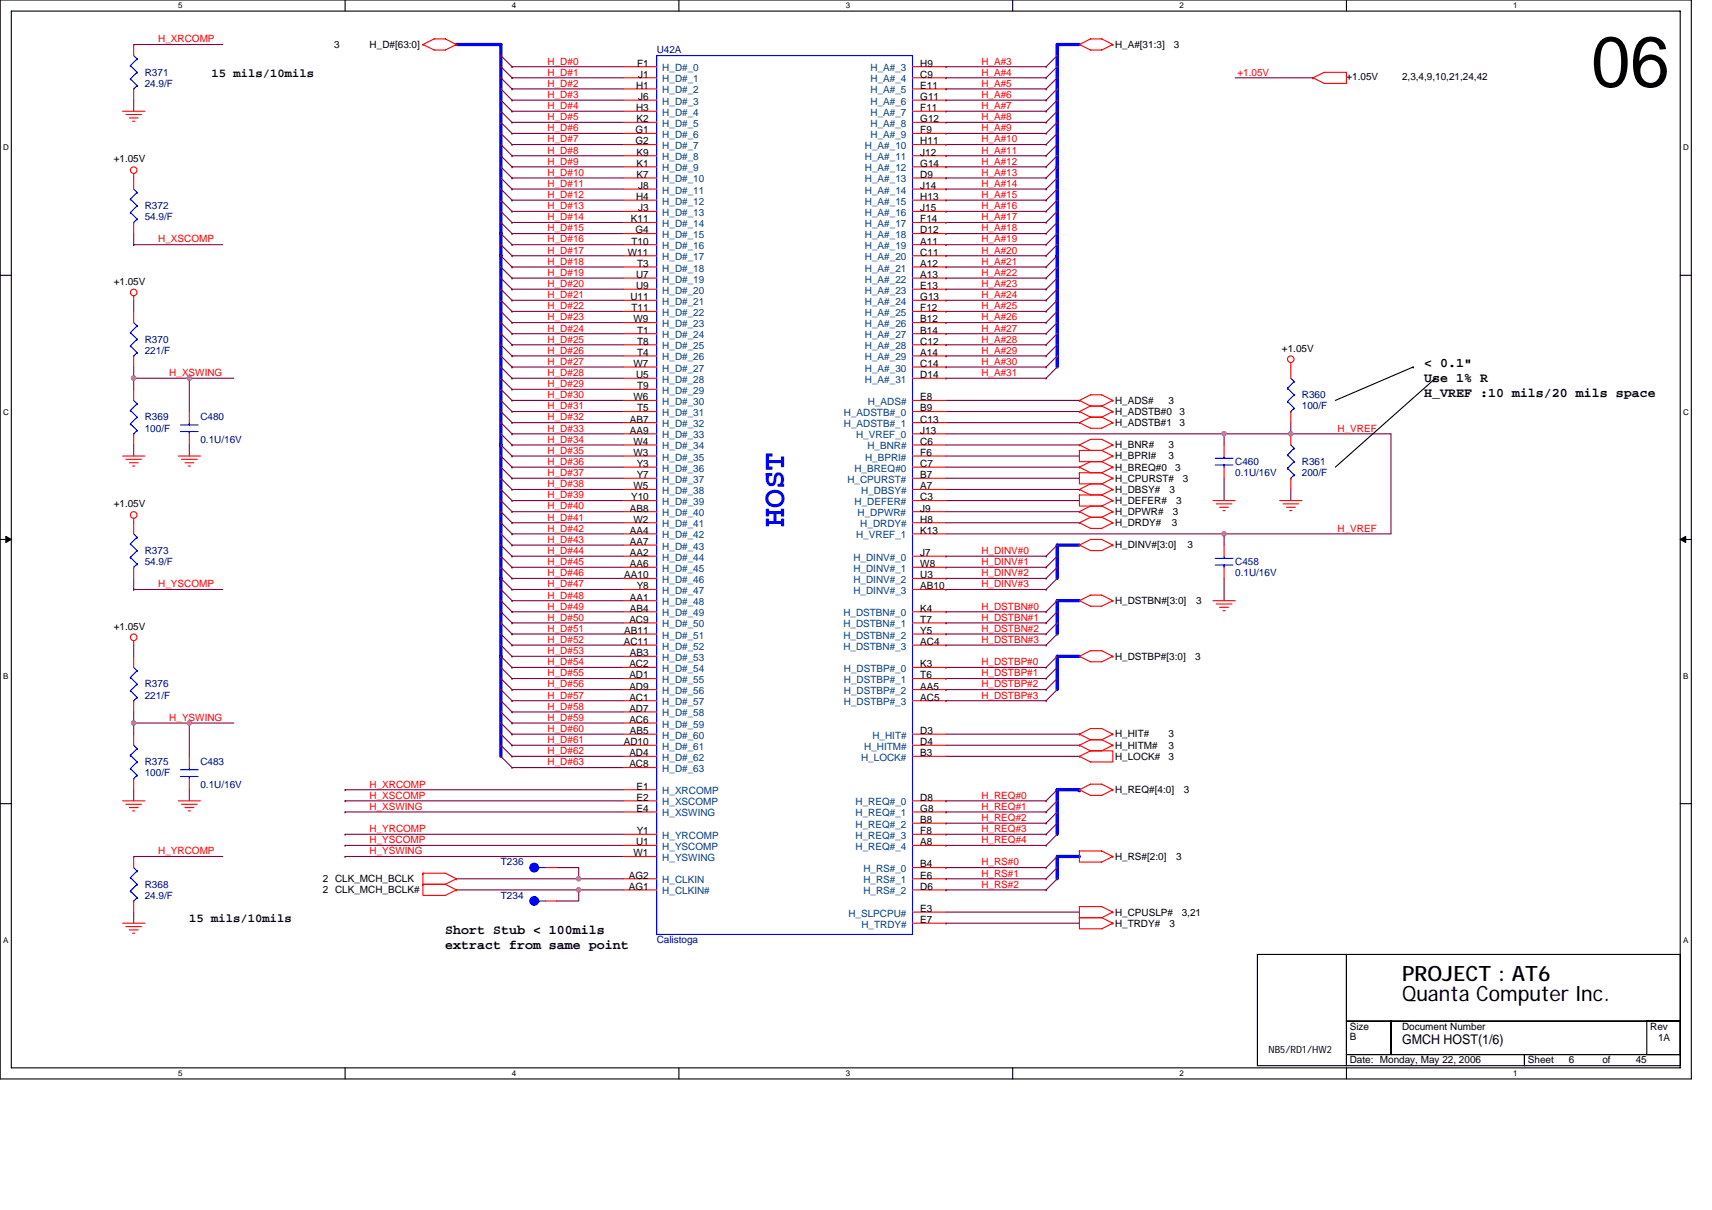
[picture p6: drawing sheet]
<svg xmlns="http://www.w3.org/2000/svg" width="297mm" height="210mm" viewBox="0 0 297 210" stroke-linecap="round" stroke-linejoin="round" font-family="sans-serif">
<path d="M0 0h293.5v187.2h-293.5zM2 1.9h289.5v183.4h-289.5z" fill="none" stroke="#000" stroke-width=".19"/>
<g fill="#fff">
<path d="M30.9 .2h.8v1.6h-.8z"/>
<path d="M30.9 185.5h.8v1.6h-.8z"/>
</g>
<path d="M59.9 0v1.9M59.9 185.3v1.9" fill="none" stroke="#000" stroke-width=".19"/>
<g fill="#fff">
<path d="M88.8 .2h.8v1.6h-.8z"/>
<path d="M88.8 185.5h.8v1.6h-.8z"/>
</g>
<path d="M117.8 0v1.9M117.8 185.3v1.9" fill="none" stroke="#000" stroke-width=".19"/>
<g fill="#fff">
<path d="M146.7 .2h.8v1.6h-.8z"/>
<path d="M146.7 185.5h.8v1.6h-.8z"/>
</g>
<path d="M175.7 0v1.9M175.7 185.3v1.9" fill="none" stroke="#000" stroke-width=".19"/>
<g fill="#fff">
<path d="M204.7 .2h.7v1.6h-.7z"/>
<path d="M204.7 185.5h.7v1.6h-.7z"/>
</g>
<path d="M233.6 0v1.9M233.6 185.3v1.9" fill="none" stroke="#000" stroke-width=".19"/>
<g fill="#fff">
<path d="M262.6 .2h.7v1.6h-.7z"/>
<path d="M262.6 185.5h.7v1.6h-.7z"/>
<path d="M.5 24.8h1v1.6h-1z"/>
<path d="M292 24.8h1v1.6h-1z"/>
<path d="M.5 70.7h1v1.5h-1z"/>
<path d="M292 70.7h1v1.5h-1z"/>
</g>
<path d="M0 47.8h2M291.5 47.8h2" fill="none" stroke="#000" stroke-width=".19"/>
<g fill="#fff">
<path d="M.5 116.5h.9v1.6h-.9z"/>
<path d="M292 116.5h.9v1.6h-.9z"/>
</g>
<path d="M0 93.6h2M291.5 93.6h2" fill="none" stroke="#000" stroke-width=".19"/>
<path d="M1 93.1l1 .5-1 .5zM291.5 93.6l1-.5v1z" fill="#000" stroke="#000" stroke-width=".17"/>
<g fill="#fff">
<path d="M.5 162.4h.9v1.5h-.9z"/>
<path d="M292 162.4h.9v1.5h-.9z"/>
</g>
<g fill="none" stroke="#000" stroke-width=".19">
<path d="M245.2 63.7h.1M245.2 63.7l-13.5 5.8M249.1 65.6h.1M249.1 65.6l-17.4 15.5M0 139.5h2M291.5 139.5h2M218.2 165.6h15.4v19.3h-15.4zM233.6 165.6h57.9v11.6h-57.9zM233.6 177.2h7.7v5.8h-7.7zM241.3 177.2h50.2v5.8h-50.2zM285.7 177.2h5.8v5.8h-5.8zM233.6 183h30.9v1.9h-30.9z"/>
<path d="M264.5 183h27v1.9h-27z"/>
</g>
<g fill="none" stroke="#800040" stroke-width=".19">
<path d="M23.2 7.7h.1M23.2 17.4v1.9M23.2 7.7h15.4M86.9 9.7h.1M86.9 11.6h.1M86.9 13.5h.1M86.9 15.4h.1M86.9 17.4h.1M86.9 19.3h.1M86.9 9.7l1.9 1.9M86.9 11.6l1.9 1.9M86.9 13.5l1.9 1.9"/>
<path d="M86.9 15.4l1.9 2M86.9 17.4l1.9 1.9M86.9 19.3l1.9 1.9M88.8 11.6h.1M88.8 13.5h.1M88.8 15.4h.1M88.8 17.4h.1M88.8 19.3h.1M88.8 11.6h19.3M88.8 13.5h19.3M88.8 15.4h19.3M88.8 17.4h19.3"/>
<path d="M88.8 19.3h19.3M164.1 11.6h.1M164.1 13.5h.1M164.1 15.4h.1M164.1 17.4h.1M164.1 19.3h.1M164.1 11.6h17.4M164.1 13.5h17.4M164.1 15.4h17.4M164.1 17.4h17.4M164.1 19.3h17.4M181.5 11.6h.1"/>
<path d="M181.5 13.5h.1M181.5 15.4h.1M181.5 17.4h.1M181.5 19.3h.1M183.4 9.7l-1.9 1.9M183.4 11.6l-1.9 1.9M183.4 13.5l-1.9 1.9M183.4 15.4l-1.9 2M183.4 17.4l-1.9 1.9M183.4 19.3l-1.9 1.9M214.3 13.5h13.5M227.8 13.5h.1"/>
<path d="M86.9 21.2h.1M86.9 23.2h.1M86.9 25.1h.1M86.9 27h.1M86.9 29h.1M86.9 30.9h.1M86.9 32.8h.1M86.9 34.7h.1M86.9 36.7h.1M86.9 38.6h.1M86.9 21.2l1.9 2M86.9 23.2l1.9 1.9"/>
<path d="M86.9 25.1l1.9 1.9M86.9 27l1.9 2M86.9 29l1.9 1.9M86.9 30.9l1.9 1.9M86.9 32.8l1.9 1.9M86.9 34.7l1.9 2M86.9 36.7l1.9 1.9M86.9 38.6l1.9 1.9M88.8 21.2h.1M88.8 23.2h.1M88.8 25.1h.1M88.8 27h.1"/>
<path d="M88.8 29h.1M88.8 30.9h.1M88.8 32.8h.1M88.8 34.7h.1M88.8 36.7h.1M88.8 38.6h.1M88.8 21.2h19.3M88.8 23.2h19.3M88.8 25.1h19.3M88.8 27h19.3M88.8 29h19.3M88.8 30.9h19.3"/>
<path d="M88.8 32.8h19.3M88.8 34.7h19.3M88.8 36.7h19.3M88.8 38.6h19.3M164.1 21.2h.1M164.1 23.2h.1M164.1 25.1h.1M164.1 27h.1M164.1 29h.1M164.1 30.9h.1M164.1 32.8h.1M164.1 34.7h.1"/>
<path d="M164.1 36.7h.1M164.1 38.6h.1M164.1 21.2h17.4M164.1 23.2h17.4M164.1 25.1h17.4M164.1 27h17.4M164.1 29h17.4M164.1 30.9h17.4M164.1 32.8h17.4M164.1 34.7h17.4M164.1 36.7h17.4M164.1 38.6h17.4"/>
<path d="M181.5 21.2h.1M181.5 23.2h.1M181.5 25.1h.1M181.5 27h.1M181.5 29h.1M181.5 30.9h.1M181.5 32.8h.1M181.5 34.7h.1M181.5 36.7h.1M181.5 38.6h.1M183.4 21.2l-1.9 2M183.4 23.2l-1.9 1.9"/>
<path d="M183.4 25.1l-1.9 1.9M183.4 27l-1.9 2M183.4 29l-1.9 1.9M183.4 30.9l-1.9 1.9M183.4 32.8l-1.9 1.9M183.4 34.7l-1.9 2M183.4 36.7l-1.9 1.9M183.4 38.6l-1.9 1.9M23.2 40.5v2M23.2 42.5h.1M23.2 52.1v1.9M23.2 42.5h15.4"/>
<path d="M86.9 40.5h.1M86.9 42.5h.1M86.9 44.4h.1M86.9 46.3h.1M86.9 48.3h.1M86.9 50.2h.1M86.9 52.1h.1M86.9 54h.1M86.9 56h.1M86.9 57.9h.1M86.9 59.8h.1M86.9 40.5l1.9 2"/>
<path d="M86.9 42.5l1.9 1.9M86.9 44.4l1.9 1.9M86.9 46.3l1.9 2M86.9 48.3l1.9 1.9M86.9 50.2l1.9 1.9M86.9 52.1l1.9 1.9M86.9 54l1.9 2M86.9 56l1.9 1.9M86.9 57.9l1.9 1.9M86.9 59.8l1.9 2M88.8 40.5h.1M88.8 42.5h.1"/>
<path d="M88.8 44.4h.1M88.8 46.3h.1M88.8 48.3h.1M88.8 50.2h.1M88.8 52.1h.1M88.8 54h.1M88.8 56h.1M88.8 57.9h.1M88.8 59.8h.1M88.8 40.5h19.3M88.8 42.5h19.3M88.8 44.4h19.3"/>
<path d="M88.8 46.3h19.3M88.8 48.3h19.3M88.8 50.2h19.3M88.8 52.1h19.3M88.8 54h19.3M88.8 56h19.3M88.8 57.9h19.3M88.8 59.8h19.3M164.1 40.5h.1M164.1 42.5h.1M164.1 44.4h.1M164.1 46.3h.1"/>
<path d="M164.1 48.3h.1M164.1 50.2h.1M164.1 52.1h.1M164.1 54h.1M164.1 56h.1M164.1 57.9h.1M164.1 59.8h.1M164.1 40.5h17.4M164.1 42.5h17.4M164.1 44.4h17.4M164.1 46.3h17.4M164.1 48.3h17.4"/>
<path d="M164.1 50.2h17.4M164.1 52.1h17.4M164.1 54h17.4M164.1 56h17.4M164.1 57.9h17.4M164.1 59.8h17.4M181.5 40.5h.1M181.5 42.5h.1M181.5 44.4h.1M181.5 46.3h.1M181.5 48.3h.1M181.5 50.2h.1"/>
<path d="M181.5 52.1h.1M181.5 54h.1M181.5 56h.1M181.5 57.9h.1M181.5 59.8h.1M183.4 40.5l-1.9 2M183.4 42.5l-1.9 1.9M183.4 44.4l-1.9 1.9M183.4 46.3l-1.9 2M183.4 48.3l-1.9 1.9M183.4 50.2l-1.9 1.9M183.4 52.1l-1.9 1.9"/>
<path d="M183.4 54l-1.9 2M183.4 56l-1.9 1.9M183.4 57.9l-1.9 1.9M183.4 59.8l-1.9 2M23.2 77.2v1.9M23.2 65.6v2M23.2 65.6h.1M23.2 63.7v1.9M23.2 65.6h9.6M32.8 77.2v1.9M32.8 65.6v5.8M32.8 65.6h7.8"/>
<path d="M86.9 61.8h.1M86.9 63.7h.1M86.9 65.6h.1M86.9 67.6h.1M86.9 69.5h.1M86.9 71.4h.1M86.9 73.3h.1M86.9 75.3h.1M86.9 77.2h.1M86.9 79.1h.1M86.9 61.8l1.9 1.9M86.9 63.7l1.9 1.9"/>
<path d="M86.9 65.6l1.9 2M86.9 67.6l1.9 1.9M86.9 69.5l1.9 1.9M86.9 71.4l1.9 1.9M86.9 73.3l1.9 2M86.9 75.3l1.9 1.9M86.9 77.2l1.9 1.9M86.9 79.1l1.9 2M88.8 61.8h.1M88.8 63.7h.1M88.8 65.6h.1M88.8 67.6h.1"/>
<path d="M88.8 69.5h.1M88.8 71.4h.1M88.8 73.3h.1M88.8 75.3h.1M88.8 77.2h.1M88.8 79.1h.1M88.8 61.8h19.3M88.8 63.7h19.3M88.8 65.6h19.3M88.8 67.6h19.3M88.8 69.5h19.3M88.8 71.4h19.3"/>
<path d="M88.8 73.3h19.3M88.8 75.3h19.3M88.8 77.2h19.3M88.8 79.1h19.3M164.1 61.8h.1M164.1 63.7h.1M164.1 65.6h.1M164.1 69.5h23.2M164.1 71.4h23.2M164.1 73.3h23.2M164.1 79.1h23.2M164.1 77.2h23.2"/>
<path d="M164.1 75.3h48.3M164.1 61.8h17.4M164.1 63.7h17.4M164.1 65.6h17.4M181.5 61.8h.1M181.5 63.7h.1M181.5 65.6h.1M183.4 61.8l-1.9 1.9M183.4 63.7l-1.9 1.9M212.4 75.3v1.9M212.4 75.3h.1M212.4 75.3h28.9v17.3h-28.9"/>
<path d="M224 75.3h.1M224 73.3v2M86.9 81.1h.1M86.9 83h.1M86.9 84.9h.1M86.9 86.9h.1M86.9 88.8h.1M86.9 90.7h.1M86.9 92.6h.1M86.9 94.6h.1M86.9 96.5h.1M86.9 98.4h.1"/>
<path d="M86.9 81.1l1.9 1.9M86.9 83l1.9 1.9M86.9 84.9l1.9 2M86.9 86.9l1.9 1.9M86.9 88.8l1.9 1.9M86.9 90.7l1.9 1.9M86.9 92.6l1.9 2M86.9 94.6l1.9 1.9M86.9 96.5l1.9 1.9M86.9 98.4l1.9 2M88.8 81.1h.1M88.8 83h.1"/>
<path d="M88.8 84.9h.1M88.8 86.9h.1M88.8 88.8h.1M88.8 90.7h.1M88.8 92.6h.1M88.8 94.6h.1M88.8 96.5h.1M88.8 98.4h.1M88.8 81.1h19.3M88.8 83h19.3M88.8 84.9h19.3M88.8 86.9h19.3"/>
<path d="M88.8 88.8h19.3M88.8 90.7h19.3M88.8 92.6h19.3M88.8 94.6h19.3M88.8 96.5h19.3M88.8 98.4h19.3M164.1 81.1h23.2M164.1 86.9h23.2M164.1 88.8h23.2M164.1 90.7h23.2M164.1 96.5h.1M164.1 98.4h.1"/>
<path d="M164.1 92.6h48.3M164.1 84.9h23.2M164.1 83h23.2M164.1 96.5h17.4M164.1 98.4h17.4M181.5 96.5h.1M181.5 98.4h.1M183.4 94.6l-1.9 1.9M183.4 96.5l-1.9 1.9M183.4 98.4l-1.9 2M187.3 83h.1M212.4 92.6h.1"/>
<path d="M212.4 83v3.9M212.4 92.6v2M224 84.9v2M23.2 100.4v1.9M23.2 112v1.9M23.2 102.3h.1M23.2 102.3h15.4M86.9 100.4h.1M86.9 102.3h.1M86.9 104.2h.1M86.9 106.2h.1M86.9 108.1h.1"/>
<path d="M86.9 110h.1M86.9 112h.1M86.9 113.9h.1M86.9 115.8h.1M86.9 117.8h.1M86.9 119.7h.1M86.9 100.4l1.9 1.9M86.9 102.3l1.9 1.9M86.9 104.2l1.9 2M86.9 106.2l1.9 1.9M86.9 108.1l1.9 1.9M86.9 110l1.9 2"/>
<path d="M86.9 112l1.9 1.9M86.9 113.9l1.9 1.9M86.9 115.8l1.9 2M86.9 117.8l1.9 1.9M86.9 119.7l1.9 1.9M88.8 100.4h.1M88.8 102.3h.1M88.8 104.2h.1M88.8 106.2h.1M88.8 108.1h.1M88.8 110h.1M88.8 112h.1"/>
<path d="M88.8 113.9h.1M88.8 115.8h.1M88.8 117.8h.1M88.8 119.7h.1M88.8 100.4h19.3M88.8 102.3h19.3M88.8 104.2h19.3M88.8 106.2h19.3M88.8 108.1h19.3M88.8 110h19.3M88.8 112h19.3M88.8 113.9h19.3"/>
<path d="M88.8 115.8h19.3M88.8 117.8h19.3M88.8 119.7h19.3M164.1 100.4h.1M164.1 102.3h.1M164.1 106.2h.1M164.1 108.1h.1M164.1 110h.1M164.1 112h.1M164.1 115.8h.1M164.1 117.8h.1M164.1 119.7h.1"/>
<path d="M164.1 100.4h17.4M164.1 102.3h17.4M164.1 106.2h17.4M164.1 108.1h17.4M164.1 110h17.4M164.1 112h17.4M164.1 115.8h17.4M164.1 117.8h17.4M164.1 119.7h17.4M181.5 100.4h.1M181.5 102.3h.1M181.5 106.2h.1"/>
<path d="M181.5 108.1h.1M181.5 110h.1M181.5 112h.1M181.5 115.8h.1M181.5 117.8h.1M181.5 119.7h.1M183.4 100.4l-1.9 1.9M183.4 104.2l-1.9 2M183.4 106.2l-1.9 1.9M183.4 108.1l-1.9 1.9M183.4 110l-1.9 2M183.4 113.9l-1.9 1.9"/>
<path d="M183.4 115.8l-1.9 2M183.4 117.8l-1.9 1.9M183.4 119.7l-1.9 1.9M212.4 100.4v3.8M23.2 125.5h9.6v5.8M23.2 125.5h.1M23.2 123.5v2M23.2 137.1v1.9M23.2 125.5v1.9M32.8 137.1v1.9M32.8 125.5h7.8M59.9 137.1h.1"/>
<path d="M59.9 139h.1M59.9 137.1h48.2M59.9 139h48.2M86.9 121.6h.1M86.9 123.5h.1M86.9 125.5h.1M86.9 127.4h.1M86.9 129.3h.1M86.9 131.3h.1M86.9 121.6l1.9 1.9M86.9 123.5l1.9 2M86.9 125.5l1.9 1.9"/>
<path d="M86.9 127.4l1.9 1.9M86.9 129.3l1.9 2M86.9 131.3l1.9 1.9M88.8 121.6h.1M88.8 123.5h.1M88.8 125.5h.1M88.8 127.4h.1M88.8 129.3h.1M88.8 131.3h.1M88.8 133.2h.1M88.8 121.6h19.3M88.8 123.5h19.3"/>
<path d="M88.8 125.5h19.3M88.8 127.4h19.3M88.8 129.3h19.3M88.8 131.3h19.3M88.8 133.2h19.3M164.1 121.6h.1M164.1 127.4h23.2M164.1 129.3h23.2M164.1 131.3h23.2M164.1 139h.1M164.1 121.6h17.4M164.1 139h17.4"/>
<path d="M181.5 121.6h.1M181.5 139h.1M183.4 137.1l-1.9 1.9M183.4 139l-1.9 1.9M23.2 158.3v1.9M23.2 148.6h.1M23.2 148.6h15.4M59.9 140.9h.1M59.9 144.8h.1M59.9 146.7h.1M59.9 148.6h.1M59.9 140.9h48.2"/>
<path d="M59.9 144.8h48.2M59.9 146.7h48.2M59.9 148.6h48.2M79.2 154.4h21.2v2h-3.8M96.6 150.6h3.8v1.9h-21.2M100.4 152.5h.1M100.4 154.4h.1M100.4 152.5h7.7M100.4 154.4h7.7M164.1 140.9h.1M164.1 142.9h.1M164.1 144.8h.1"/>
<path d="M164.1 146.7h.1M164.1 150.6h.1M164.1 152.5h.1M164.1 154.4h.1M164.1 158.3h23.2M164.1 140.9h17.4M164.1 144.8h17.4M164.1 146.7h17.4M164.1 152.5h17.4M164.1 154.4h17.4M164.1 142.9h17.4M164.1 150.6h17.4"/>
<path d="M181.5 140.9h.1M181.5 142.9h.1M181.5 144.8h.1M181.5 146.7h.1M181.5 150.6h.1M181.5 152.5h.1M181.5 154.4h.1M183.4 140.9l-1.9 2M183.4 142.9l-1.9 1.9M183.4 144.8l-1.9 1.9M183.4 148.6l-1.9 2M183.4 150.6l-1.9 1.9"/>
<path d="M183.4 152.5l-1.9 1.9M164.1 160.2h.1M164.1 160.2h23.2"/>
</g>
<g fill="#f0f" stroke="#f0f" stroke-width=".19">
<circle cx="100.4" cy="152.5" r=".38"/>
<circle cx="100.4" cy="154.4" r=".38"/>
<circle cx="223.9" cy="75.3" r=".38"/>
<circle cx="212.4" cy="92.6" r=".38"/>
<circle cx="32.8" cy="65.6" r=".38"/>
<circle cx="23.2" cy="65.6" r=".38"/>
<circle cx="32.8" cy="125.5" r=".38"/>
<circle cx="23.2" cy="125.5" r=".38"/>
<circle cx="212.4" cy="75.3" r=".38"/>
</g>
<path d="M79.2 7.7h7.7v123.6M187.3 7.7h-3.9v36.7M183.4 44.4v19.3M183.4 44.4h.1M187.3 94.6h-3.9v5.8M187.3 113.9h-3.9v5.8M187.3 104.2h-3.9v5.8M183.4 137.1h.1M183.4 137.1h3.9M183.4 137.1v7.7M187.3 137.1h.1M187.3 148.6h-3.9v3.9" fill="none" stroke="#00f" stroke-width=".57"/>
<g fill="none" stroke="#f00" stroke-width=".19">
<path d="M21.3 19.3h3.8M21.8 19.9h2.8M23.2 7.7v2M23.2 15.4v2M73.4 7.7l1.9-.9h2l1.9 .9M73.4 7.7l1.9 1h2l1.9-1M73.4 7.7h.1M79.2 7.7h.1M108.1 11.6h5.8M108.1 13.5h5.8M108.1 15.4h5.8M108.1 17.4h5.8"/>
<path d="M108.1 19.3h5.8M158.3 11.6h5.8M158.3 13.5h5.8M158.3 15.4h5.8M158.3 17.4h5.8M158.3 19.3h5.8M187.3 7.7l1.9-.9h2l1.9 .9M187.3 7.7l1.9 1h2l1.9-1M187.3 7.7h.1M193.1 7.7h.1M227.8 13.5l2-.9h3.8v1.9h-3.8zM227.8 13.5h.1"/>
<path d="M22.4 20.5h1.6M23 21h.4M23.2 30.1v2.7M23.2 38.6v1.9M108.1 21.2h5.8M108.1 23.2h5.8M108.1 25.1h5.8M108.1 27h5.8M108.1 29h5.8M108.1 30.9h5.8M108.1 32.8h5.8M108.1 34.7h5.8"/>
<path d="M108.1 36.7h5.8M108.1 38.6h5.8M158.3 21.2h5.8M158.3 23.2h5.8M158.3 25.1h5.8M158.3 27h5.8M158.3 29h5.8M158.3 30.9h5.8M158.3 32.8h5.8M158.3 34.7h5.8M158.3 36.7h5.8M158.3 38.6h5.8"/>
<path d="M23.2 51.4v.7M23.2 54v2M108.1 40.5h5.8M108.1 42.5h5.8M108.1 44.4h5.8M108.1 46.3h5.8M108.1 48.3h5.8M108.1 50.2h5.8M108.1 52.1h5.8M108.1 54h5.8M108.1 56h5.8M108.1 57.9h5.8"/>
<path d="M108.1 59.8h5.8M158.3 40.5h5.8M158.3 42.5h5.8M158.3 44.4h5.8M158.3 46.3h5.8M158.3 48.3h5.8M158.3 50.2h5.8M158.3 52.1h5.8M158.3 54h5.8M158.3 56h5.8M158.3 57.9h5.8M158.3 59.8h5.8"/>
<path d="M21.3 79.1h3.8M21.8 79.7h2.8M23.2 61.8v1.9M23.2 67.6v1.9M23.2 75.3v1.9M30.9 79.1h3.9M31.5 79.7h2.7M32.8 71.4v1.9M32.8 75.3v1.9M108.1 61.8h5.8M108.1 63.7h5.8M108.1 65.6h5.8"/>
<path d="M108.1 69.5h5.8M108.1 71.4h5.8M108.1 73.3h5.8M108.1 75.3h5.8M108.1 77.2h5.8M108.1 79.1h5.8M108.1 67.6h5.8M158.3 61.8h5.8M158.3 63.7h5.8M158.3 65.6h5.8M158.3 69.5h5.8M158.3 71.4h5.8"/>
<path d="M158.3 73.3h5.8M158.3 75.3h5.8M158.3 77.2h5.8M158.3 79.1h5.8M187.3 69.5l1.9-1h2l1.9 1M187.3 69.5h.1M187.3 71.4h.1M187.3 73.3l1.9 1h2l1.9-1M187.3 73.3h.1M187.3 77.2l1.9-1h2l1.9 1M187.3 77.2l1.9 1h2M187.3 77.2h.1"/>
<path d="M187.3 78.2h3.9M187.3 78.2v1.9h3.9M187.3 78.2h.1M187.3 69.5l1.9 1M187.3 71.4l1.9 1M189.2 70.5h2M189.2 72.4h2M189.2 70.5l-1.9 .9M189.2 72.4l-1.9 .9M191.2 70.5l1.9 .9M191.2 72.4l1.9 .9M191.2 78.2l1.9 .9"/>
<path d="M193.1 69.5h.1M193.1 71.4h.1M193.1 73.3h.1M193.1 77.2h.1M193.1 79.1h.1M193.1 69.5l-1.9 1M193.1 71.4l-1.9 1M193.1 77.2l-1.9 1M193.1 79.1l-1.9 1M212.4 77.2v1.9M224 62.9v2.7M224 71.4v1.9"/>
<path d="M224 75.3v1.9M22.4 80.3h1.6M23 80.9h.4M23.2 90v2.6M23.2 98.4v2M32.1 80.3h1.5M32.7 80.9h.3M108.1 81.1h5.8M108.1 83h5.8M108.1 84.9h5.8M108.1 86.9h5.8M108.1 88.8h5.8"/>
<path d="M108.1 90.7h5.8M108.1 92.6h5.8M108.1 94.6h5.8M108.1 96.5h5.8M108.1 98.4h5.8M158.3 81.1h5.8M158.3 83h5.8M158.3 84.9h5.8M158.3 86.9h5.8M158.3 88.8h5.8M158.3 90.7h5.8M158.3 92.6h5.8"/>
<path d="M158.3 96.5h5.8M158.3 98.4h5.8M187.3 94.6l1.9-1h2l1.9 1M187.3 94.6l1.9 .9h2l1.9-.9M187.3 94.6h.1M187.3 81.1l1.9 .9h2M187.3 81.1h.1M187.3 84.9l1.9 1h2M187.3 84.9h.1M187.3 90.7l1.9 1h2l1.9-1M187.3 90.7h.1M187.3 88.8h.1"/>
<path d="M187.3 82h3.9M187.3 82v2h3.9M187.3 82h.1M187.3 85.9h3.9M187.3 85.9v1.9h3.9M187.3 85.9h.1M187.3 88.8l1.9 1M189.2 89.8h2M189.2 89.8l-1.9 .9M191.2 80.1h-2l-1.9 1M191.2 84h-2l-1.9 .9M191.2 87.8h-2l-1.9 1"/>
<path d="M191.2 80.1l1.9 1M191.2 84l1.9 .9M191.2 89.8l1.9 .9M191.2 87.8l1.9 1M191.2 82l1.9 1M191.2 85.9l1.9 1M193.1 94.6h.1M193.1 81.1h.1M193.1 84.9h.1M193.1 90.7h.1M193.1 88.8h.1M193.1 83h.1"/>
<path d="M193.1 86.9h.1M193.1 81.1l-1.9 .9M193.1 84.9l-1.9 1M193.1 88.8l-1.9 1M193.1 83l-1.9 1M193.1 86.9l-1.9 .9M210.5 86.9h3.8M211 87.4h2.7M211.6 88h1.5M212.2 88.6h.4M212.4 81.1v1.9M212.4 94.6v1.9"/>
<path d="M212.4 98.4v2M222 86.9h3.9M222.6 87.4h2.7M223.2 88h1.5M223.8 88.6h.4M224 83v1.9M23.2 111.2v.8M23.2 113.9v1.9M108.1 100.4h5.8M108.1 102.3h5.8M108.1 104.2h5.8M108.1 106.2h5.8"/>
<path d="M108.1 108.1h5.8M108.1 110h5.8M108.1 112h5.8M108.1 113.9h5.8M108.1 115.8h5.8M108.1 117.8h5.8M108.1 119.7h5.8M158.3 100.4h5.8M158.3 102.3h5.8M158.3 106.2h5.8M158.3 108.1h5.8M158.3 110h5.8"/>
<path d="M158.3 112h5.8M158.3 115.8h5.8M158.3 117.8h5.8M158.3 119.7h5.8M187.3 104.2l1.9-.9h2l1.9 .9M187.3 104.2l1.9 1h2l1.9-1M187.3 104.2h.1M187.3 113.9l1.9-1h2l1.9 1M187.3 113.9l1.9 1h2l1.9-1M187.3 113.9h.1M193.1 104.2h.1M193.1 113.9h.1"/>
<path d="M210.5 104.2h3.8M211 104.8h2.7M211.6 105.4h1.5M212.2 106h.4M21.3 139h3.8M21.8 139.6h2.8M23.2 121.6v1.9M23.2 127.4v1.9M23.2 135.1v2M30.9 139h3.9M31.5 139.6h2.7M32.8 131.3v1.9"/>
<path d="M32.8 135.1v2M108.1 137.1h5.8M108.1 139h5.8M108.1 121.6h5.8M108.1 123.5h5.8M108.1 125.5h5.8M108.1 127.4h5.8M108.1 129.3h5.8M108.1 131.3h5.8M108.1 133.2h5.8M158.3 139h5.8M158.3 121.6h5.8"/>
<path d="M158.3 127.4h5.8M158.3 129.3h5.8M158.3 131.3h5.8M187.3 137.1l1.9-1h2l1.9 1M187.3 137.1l1.9 .9h2l1.9-.9M187.3 137.1h.1M187.3 127.4l1.9-1h2l1.9 1M187.3 127.4h.1M187.3 129.3h.1M187.3 131.3h.1M187.3 127.4l1.9 1M187.3 129.3l1.9 1"/>
<path d="M189.2 128.4h2M189.2 130.3h3.9v1.9h-3.9l-1.9-.9M189.2 128.4l-1.9 .9M189.2 130.3l-1.9 1M191.2 128.4l1.9 .9M193.1 137.1h.1M193.1 127.4h.1M193.1 129.3h.1M193.1 129.3l-1.9 1h-2M193.1 127.4l-1.9 1M22.4 140.1h1.6M23 140.7h.4"/>
<path d="M23.2 148.6v2M23.2 156.4v1.9M32.1 140.1h1.5M32.7 140.7h.3M73.4 151.5h3.9l1.9 1M73.4 151.5v2h3.9M73.4 151.5h.1M73.4 153.5h3.9M73.4 153.5v1.9h3.9l1.9-1M73.4 153.5h.1M77.3 153.5l1.9 .9M79.2 152.5h.1"/>
<path d="M79.2 154.4h.1M79.2 152.5l-1.9 1M94.6 150.6h2M94.6 156.4h2M108.1 154.4h5.8M108.1 152.5h5.8M108.1 140.9h5.8M108.1 144.8h5.8M108.1 146.7h5.8M108.1 148.6h5.8M158.3 150.6h5.8M158.3 154.4h5.8"/>
<path d="M158.3 152.5h5.8M158.3 140.9h5.8M158.3 144.8h5.8M158.3 146.7h5.8M158.3 142.9h5.8M158.3 158.3h5.8M187.3 147.7h3.9l1.9 .9M187.3 147.7v1.9h3.9l1.9-1M187.3 147.7h.1M187.3 157.3h3.9l1.9 1M187.3 157.3v2h3.9M187.3 157.3h.1"/>
<path d="M187.3 159.3h3.9M187.3 159.3v1.9h3.9l1.9-1M187.3 159.3h.1M191.2 159.3l1.9 .9M193.1 148.6h.1M193.1 158.3h.1M193.1 158.3l-1.9 1M21.3 160.2h3.8M21.8 160.8h2.8M22.4 161.4h1.6M23 161.9h.4M158.3 160.2h5.8"/>
<path d="M193.1 160.2h.1"/>
<circle cx="23.2" cy="29.5" r=".57"/>
<circle cx="23.2" cy="50.8" r=".57"/>
<circle cx="223.9" cy="62.3" r=".57"/>
<circle cx="23.2" cy="89.4" r=".57"/>
<circle cx="23.2" cy="110.6" r=".57"/>
</g>
<g fill="none" stroke="#00f" stroke-width=".19">
<path d="M22.6 11.4h.1M22.6 13.7h.1M22.6 11.4l1.2 1.2M22.6 13.7l1.2 1.2M23.2 15.4h.1M23.2 9.7l.6 .5M23.8 10.2h.1M23.8 12.6h.1M23.8 14.9h.1M23.8 10.2l-1.2 1.2M23.8 12.6l-1.2 1.1M23.8 14.9l-.6 .5"/>
<path d="M113.9 9.7h44.4v152.5h-44.4zM22.6 34.5h.1M22.6 36.9h.1M22.6 34.5l1.2 1.2M22.6 36.9l1.2 1.1M23.2 38.6h.1M23.2 32.8l.6 .6M23.8 33.4h.1M23.8 35.7h.1M23.8 38h.1M23.8 33.4l-1.2 1.1M23.8 35.7l-1.2 1.2"/>
<path d="M23.8 38l-.6 .6M22.6 57.7h.1M22.6 57.7l1.2 1.2M23.2 56l.6 .6M23.8 56.6h.1M23.8 58.9h.1M23.8 56.6l-1.2 1.1M23.8 58.9l-1.2 1.1M22.6 71.2h.1M22.6 73.6h.1M22.6 60h.1M22.6 71.2l1.2 1.2"/>
<path d="M22.6 73.6l1.2 1.1M22.6 60l1.2 1.2M23.2 75.3h.1M23.2 61.8h.1M23.2 69.5l.6 .6M23.8 70.1h.1M23.8 72.4h.1M23.8 74.7h.1M23.8 61.2h.1M23.8 70.1l-1.2 1.1M23.8 72.4l-1.2 1.2M23.8 74.7l-.6 .6"/>
<path d="M23.8 61.2l-.6 .6M31.3 74.9h3.1M31.3 73.7h3.1M32.8 73.3v.4M32.8 74.9h.1M32.8 74.9v.4M210.8 79.5h3.1M212.4 79.1v.4M223.4 67.4h.1M223.4 69.7h.1M223.4 79h.1M223.4 67.4l1.1 1.1"/>
<path d="M223.4 69.7l1.1 1.1M223.4 79l1.1 1.1M224 71.4h.1M224 65.6l.5 .6M224 77.2l.5 .6M224.5 66.2h.1M224.5 68.5h.1M224.5 70.8h.1M224.5 77.8h.1M224.5 66.2l-1.1 1.2M224.5 68.5l-1.1 1.2M224.5 70.8l-.5 .6"/>
<path d="M224.5 77.8l-1.1 1.2M22.6 94.4h.1M22.6 96.7h.1M22.6 94.4l1.2 1.1M22.6 96.7l1.2 1.2M23.2 98.4h.1M23.2 92.6l.6 .6M23.8 93.2h.1M23.8 95.5h.1M23.8 97.9h.1M23.8 93.2l-1.2 1.2M23.8 95.5l-1.2 1.2"/>
<path d="M23.8 97.9l-.6 .5M210.8 80.7h3.1M210.8 98.1h3.1M210.8 96.9h3.1M212.4 80.7h.1M212.4 96.5v.4M212.4 98.1h.1M212.4 80.7v.4M212.4 98.1v.3M223.4 81.3h.1M223.4 81.3l1.1 1.1M224 83h.1"/>
<path d="M224.5 80.1h.1M224.5 82.4h.1M224.5 80.1l-1.1 1.2M224.5 82.4l-.5 .6M22.6 117.6h.1M22.6 119.9h.1M22.6 117.6l1.2 1.1M22.6 119.9l1.2 1.1M23.2 115.8l.6 .6M23.8 116.4h.1M23.8 118.7h.1M23.8 116.4l-1.2 1.2"/>
<path d="M23.8 118.7l-1.2 1.2M22.6 131.1h.1M22.6 133.4h.1M22.6 131.1l1.2 1.1M22.6 133.4l1.2 1.1M23.2 135.1h.1M23.2 121.6h.1M23.2 129.3l.6 .6M23.8 129.9h.1M23.8 132.2h.1M23.8 134.5h.1M23.8 121h.1"/>
<path d="M23.8 129.9l-1.2 1.2M23.8 132.2l-1.2 1.2M23.8 134.5l-.6 .6M23.8 121l-.6 .6M31.3 134.7h3.1M31.3 133.6h3.1M32.8 133.2v.4M32.8 134.7h.1M32.8 134.7v.4M22.6 152.3h.1M22.6 154.6h.1M22.6 152.3l1.2 1.2"/>
<path d="M22.6 154.6l1.2 1.2M23.2 156.4h.1M23.2 150.6l.6 .6M23.8 151.2h.1M23.8 153.5h.1M23.8 155.8h.1M23.8 151.2l-1.2 1.1M23.8 153.5l-1.2 1.1M23.8 155.8l-.6 .6M93.5 150.6h.1M93.5 156.4h.1M93.5 150.6h1.1"/>
<path d="M93.5 156.4h1.1"/>
</g>
<g fill="#00f" stroke="#00f" stroke-width=".19">
<circle cx="92.7" cy="150.6" r=".76"/>
<circle cx="92.7" cy="156.3" r=".76"/>
</g>
<text font-size="12.3" x="276.1" y="15">06</text>
<text font-size="5.6" fill="#00f" x="136" y="91.5" transform="rotate(-90 136 91.5)">HOST</text>
<g font-size="3.7">
<text x="243.3" y="173.7">Quanta Computer Inc.</text>
<text x="243.3" y="170.2">PROJECT : AT6</text>
</g>
<g font-size="2.3">
<text x="247.1" y="63.7">&lt; 0.1&quot;</text>
<text x="247.1" y="66.3">Use 1% R</text>
<text x="247.1" y="68.9">H_VREF :10 mils/20 mils space</text>
<text x="77.3" y="162.1">Short Stub &lt; 100mils</text>
<text x="77.3" y="164.8">extract from same point</text>
<text x="243.3" y="181.2">GMCH HOST(1/6)</text>
</g>
<g font-size="2.1">
<text x="36.7" y="13.4">15 mils/10mils</text>
<text x="32.8" y="160.1">15 mils/10mils</text>
</g>
<g font-size="1.7" fill="#f00">
<text x="27.4" y="7.3">H_XRCOMP</text>
<text x="95" y="11.2">H_D#0</text>
<text x="170.3" y="11.2">H_A#3</text>
<text x="95" y="13.1">H_D#1</text>
<text x="95" y="15">H_D#2</text>
<text x="95" y="17">H_D#3</text>
<text x="170.3" y="13.1">H_A#4</text>
<text x="170.3" y="15">H_A#5</text>
<text x="170.3" y="17">H_A#6</text>
<text x="214.7" y="13.1">+1.05V</text>
<text x="95" y="18.9">H_D#4</text>
<text x="95" y="20.8">H_D#5</text>
<text x="95" y="22.8">H_D#6</text>
<text x="170.3" y="18.9">H_A#7</text>
<text x="170.3" y="20.8">H_A#8</text>
<text x="170.3" y="22.8">H_A#9</text>
<text x="95" y="24.7">H_D#7</text>
<text x="95" y="26.6">H_D#8</text>
<text x="95" y="28.6">H_D#9</text>
<text x="170.3" y="24.7">H_A#10</text>
<text x="170.3" y="26.6">H_A#11</text>
<text x="170.3" y="28.6">H_A#12</text>
<text x="95" y="30.5">H_D#10</text>
<text x="95" y="32.4">H_D#11</text>
<text x="95" y="34.4">H_D#12</text>
<text x="170.3" y="30.5">H_A#13</text>
<text x="170.3" y="32.4">H_A#14</text>
<text x="170.3" y="34.4">H_A#15</text>
<text x="95" y="36.3">H_D#13</text>
<text x="95" y="38.2">H_D#14</text>
<text x="95" y="40.2">H_D#15</text>
<text x="170.3" y="36.3">H_A#16</text>
<text x="170.3" y="38.2">H_A#17</text>
<text x="170.3" y="40.2">H_A#18</text>
<text x="27.4" y="42.1">H_XSCOMP</text>
<text x="95" y="42.1">H_D#16</text>
<text x="95" y="44">H_D#17</text>
<text x="95" y="46">H_D#18</text>
<text x="95" y="47.9">H_D#19</text>
<text x="170.3" y="42.1">H_A#19</text>
<text x="170.3" y="44">H_A#20</text>
<text x="170.3" y="46">H_A#21</text>
<text x="170.3" y="47.9">H_A#22</text>
<text x="95" y="49.8">H_D#20</text>
<text x="95" y="51.7">H_D#21</text>
<text x="95" y="53.7">H_D#22</text>
<text x="170.3" y="49.8">H_A#23</text>
<text x="170.3" y="51.7">H_A#24</text>
<text x="170.3" y="53.7">H_A#25</text>
<text x="95" y="55.6">H_D#23</text>
<text x="95" y="57.5">H_D#24</text>
<text x="95" y="59.5">H_D#25</text>
<text x="170.3" y="55.6">H_A#26</text>
<text x="170.3" y="57.5">H_A#27</text>
<text x="170.3" y="59.5">H_A#28</text>
<text x="29.4" y="65.3">H_XSWING</text>
<text x="95" y="61.4">H_D#26</text>
<text x="95" y="63.3">H_D#27</text>
<text x="95" y="65.3">H_D#28</text>
<text x="170.3" y="61.4">H_A#29</text>
<text x="170.3" y="63.3">H_A#30</text>
<text x="170.3" y="65.3">H_A#31</text>
<text x="95" y="67.2">H_D#29</text>
<text x="95" y="69.1">H_D#30</text>
<text x="95" y="71">H_D#31</text>
<text x="95" y="73">H_D#32</text>
<text x="95" y="74.9">H_D#33</text>
<text x="95" y="76.8">H_D#34</text>
<text x="232.1" y="74.9">H_VREF</text>
<text x="95" y="78.8">H_D#35</text>
<text x="95" y="80.7">H_D#36</text>
<text x="95" y="82.6">H_D#37</text>
<text x="95" y="84.6">H_D#38</text>
<text x="95" y="86.5">H_D#39</text>
<text x="95" y="88.4">H_D#40</text>
<text x="95" y="90.3">H_D#41</text>
<text x="95" y="92.3">H_D#42</text>
<text x="95" y="94.2">H_D#43</text>
<text x="232.1" y="92.3">H_VREF</text>
<text x="27.4" y="101.9">H_YSCOMP</text>
<text x="95" y="96.1">H_D#44</text>
<text x="95" y="98.1">H_D#45</text>
<text x="95" y="100">H_D#46</text>
<text x="95" y="101.9">H_D#47</text>
<text x="170.3" y="96.1">H_DINV#0</text>
<text x="170.3" y="98.1">H_DINV#1</text>
<text x="170.3" y="100">H_DINV#2</text>
<text x="170.3" y="101.9">H_DINV#3</text>
<text x="95" y="103.9">H_D#48</text>
<text x="95" y="105.8">H_D#49</text>
<text x="95" y="107.7">H_D#50</text>
<text x="170.3" y="105.8">H_DSTBN#0</text>
<text x="170.3" y="107.7">H_DSTBN#1</text>
<text x="95" y="109.6">H_D#51</text>
<text x="95" y="111.6">H_D#52</text>
<text x="95" y="113.5">H_D#53</text>
<text x="170.3" y="109.6">H_DSTBN#2</text>
<text x="170.3" y="111.6">H_DSTBN#3</text>
<text x="95" y="115.4">H_D#54</text>
<text x="95" y="117.4">H_D#55</text>
<text x="95" y="119.3">H_D#56</text>
<text x="170.3" y="115.4">H_DSTBP#0</text>
<text x="170.3" y="117.4">H_DSTBP#1</text>
<text x="170.3" y="119.3">H_DSTBP#2</text>
<text x="29.4" y="125.1">H_YSWING</text>
<text x="95" y="121.2">H_D#57</text>
<text x="95" y="123.2">H_D#58</text>
<text x="95" y="125.1">H_D#59</text>
<text x="170.3" y="121.2">H_DSTBP#3</text>
<text x="95" y="127">H_D#60</text>
<text x="95" y="128.9">H_D#61</text>
<text x="95" y="130.9">H_D#62</text>
<text x="64.1" y="136.7">H_XRCOMP</text>
<text x="95" y="132.8">H_D#63</text>
<text x="64.1" y="138.6">H_XSCOMP</text>
<text x="64.1" y="140.5">H_XSWING</text>
<text x="170.3" y="138.6">H_REQ#0</text>
<text x="170.3" y="140.5">H_REQ#1</text>
<text x="170.3" y="142.5">H_REQ#2</text>
<text x="27.4" y="148.3">H_YRCOMP</text>
<text x="64.1" y="144.4">H_YRCOMP</text>
<text x="64.1" y="146.3">H_YSCOMP</text>
<text x="64.1" y="148.3">H_YSWING</text>
<text x="170.3" y="144.4">H_REQ#3</text>
<text x="170.3" y="146.3">H_REQ#4</text>
<text x="170.3" y="150.2">H_RS#0</text>
<text x="170.3" y="152.1">H_RS#1</text>
<text x="170.3" y="154.1">H_RS#2</text>
</g>
<g font-size="1.7">
<text x="58" y="8.3">3</text>
<text x="64.1" y="8.3">H_D#[63:0]</text>
<text x="110.6" y="11.6">F1</text>
<text x="159.7" y="11.6">H9</text>
<text x="193.5" y="8.3">H_A#[31:3]</text>
<text x="203.7" y="8.3">3</text>
<text x="110.4" y="15.4">H1</text>
<text x="110.7" y="13.5">J1</text>
<text x="110.7" y="17.4">J6</text>
<text x="159.7" y="13.5">C9</text>
<text x="159.7" y="15.4">E11</text>
<text x="159.7" y="17.4">G11</text>
<text x="233.6" y="13.9">+1.05V</text>
<text x="243.3" y="13.9">2,3,4,9,10,21,24,42</text>
<text x="110.3" y="23.1">G1</text>
<text x="110.4" y="19.3">H3</text>
<text x="110.4" y="21.2">K2</text>
<text x="159.7" y="19.3">F11</text>
<text x="159.7" y="21.2">G12</text>
<text x="159.7" y="23.1">F9</text>
<text x="19.7" y="28.2">+1.05V</text>
<text x="110.3" y="25.1">G2</text>
<text x="110.4" y="27">K9</text>
<text x="110.4" y="28.9">K1</text>
<text x="159.7" y="25.1">H11</text>
<text x="159.7" y="27">J12</text>
<text x="159.7" y="28.9">G14</text>
<text x="110.4" y="34.7">H4</text>
<text x="110.4" y="30.9">K7</text>
<text x="110.7" y="32.8">J8</text>
<text x="159.7" y="30.9">D9</text>
<text x="159.7" y="32.8">J14</text>
<text x="159.7" y="34.7">H13</text>
<text x="109.5" y="38.6">K11</text>
<text x="110.3" y="40.5">G4</text>
<text x="110.7" y="36.7">J3</text>
<text x="159.7" y="36.7">J15</text>
<text x="159.7" y="38.6">F14</text>
<text x="159.7" y="40.5">D12</text>
<text x="108.9" y="44.4">W11</text>
<text x="109.6" y="42.4">T10</text>
<text x="110.6" y="46.3">T3</text>
<text x="159.7" y="42.4">A11</text>
<text x="159.7" y="44.4">C11</text>
<text x="159.7" y="46.3">A12</text>
<text x="19.7" y="49.4">+1.05V</text>
<text x="109.4" y="52.1">U11</text>
<text x="110.4" y="48.2">U7</text>
<text x="110.4" y="50.2">U9</text>
<text x="159.7" y="48.2">A13</text>
<text x="159.7" y="50.2">E13</text>
<text x="159.7" y="52.1">G13</text>
<text x="109.6" y="54">T11</text>
<text x="109.9" y="56">W9</text>
<text x="110.6" y="57.9">T1</text>
<text x="110.6" y="59.8">T8</text>
<text x="159.7" y="54">F12</text>
<text x="159.7" y="56">B12</text>
<text x="159.7" y="57.9">B14</text>
<text x="159.7" y="59.8">C12</text>
<text x="109.9" y="63.7">W7</text>
<text x="110.4" y="65.6">U5</text>
<text x="110.6" y="61.7">T4</text>
<text x="159.7" y="61.7">A14</text>
<text x="159.7" y="63.7">C14</text>
<text x="159.7" y="65.6">D14</text>
<text x="222.4" y="61">+1.05V</text>
<text x="109.9" y="69.5">W6</text>
<text x="110.6" y="67.5">T9</text>
<text x="110.6" y="71.4">T5</text>
<text x="159.7" y="69.5">E8</text>
<text x="159.7" y="71.4">B9</text>
<text x="193.5" y="70.1">H_ADS#</text>
<text x="202.7" y="70.1">3</text>
<text x="109.3" y="73.3">AB7</text>
<text x="109.3" y="75.3">AA9</text>
<text x="109.9" y="77.2">W4</text>
<text x="159.7" y="75.3">J13</text>
<text x="159.7" y="73.3">C13</text>
<text x="159.7" y="77.2">C6</text>
<text x="193.5" y="72">H_ADSTB#0</text>
<text x="193.5" y="73.9">H_ADSTB#1</text>
<text x="193.5" y="77.8">H_BNR#</text>
<text x="202.7" y="77.8">3</text>
<text x="204.7" y="72">3</text>
<text x="204.7" y="73.9">3</text>
<text x="109.9" y="79.1">W3</text>
<text x="110.5" y="81">Y3</text>
<text x="110.5" y="83">Y7</text>
<text x="159.7" y="79.1">F6</text>
<text x="159.7" y="81">C7</text>
<text x="159.7" y="83">B7</text>
<text x="193.5" y="81.7">H_BREQ#0</text>
<text x="193.5" y="79.7">H_BPRI#</text>
<text x="193.5" y="83.6">H_CPURST#</text>
<text x="202.7" y="79.7">3</text>
<text x="203.9" y="81.7">3</text>
<text x="205.2" y="83.6">3</text>
<text x="19.7" y="88">+1.05V</text>
<text x="109.3" y="88.8">AB8</text>
<text x="109.5" y="86.8">Y10</text>
<text x="109.9" y="84.9">W5</text>
<text x="159.7" y="84.9">A7</text>
<text x="159.7" y="86.8">C3</text>
<text x="159.7" y="88.8">J9</text>
<text x="193.5" y="85.5">H_DBSY#</text>
<text x="193.5" y="89.4">H_DPWR#</text>
<text x="193.5" y="87.4">H_DEFER#</text>
<text x="202.9" y="85.5">3</text>
<text x="203.5" y="89.4">3</text>
<text x="204.1" y="87.4">3</text>
<text x="109.3" y="92.6">AA4</text>
<text x="109.3" y="94.6">AA7</text>
<text x="109.9" y="90.7">W2</text>
<text x="159.7" y="90.7">H8</text>
<text x="159.7" y="92.6">K13</text>
<text x="193.5" y="95.2">H_DINV#[3:0]</text>
<text x="193.5" y="91.3">H_DRDY#</text>
<text x="203.3" y="91.3">3</text>
<text x="206" y="95.2">3</text>
<text x="108.3" y="100.4">AA10</text>
<text x="109.3" y="96.5">AA2</text>
<text x="109.3" y="98.4">AA6</text>
<text x="159.7" y="96.5">J7</text>
<text x="159.7" y="98.4">W8</text>
<text x="159.7" y="100.4">U3</text>
<text x="109.3" y="104.2">AA1</text>
<text x="109.3" y="106.2">AB4</text>
<text x="110.5" y="102.3">Y8</text>
<text x="159.7" y="106.2">K4</text>
<text x="159.7" y="102.3">AB10</text>
<text x="193.5" y="104.8">H_DSTBN#[3:0]</text>
<text x="207.6" y="104.8">3</text>
<text x="19.7" y="109.3">+1.05V</text>
<text x="108.2" y="111.9">AC11</text>
<text x="108.3" y="110">AB11</text>
<text x="109.2" y="108.1">AC9</text>
<text x="109.3" y="113.9">AB3</text>
<text x="159.7" y="108.1">T7</text>
<text x="159.7" y="110">Y5</text>
<text x="159.7" y="111.9">AC4</text>
<text x="109.2" y="115.8">AC2</text>
<text x="109.2" y="117.7">AD1</text>
<text x="109.2" y="119.7">AD9</text>
<text x="159.7" y="115.8">K3</text>
<text x="159.7" y="117.7">T6</text>
<text x="159.7" y="119.7">AA5</text>
<text x="193.5" y="114.5">H_DSTBP#[3:0]</text>
<text x="207.4" y="114.5">3</text>
<text x="109.2" y="121.6">AC1</text>
<text x="109.2" y="123.5">AD7</text>
<text x="109.2" y="125.5">AC6</text>
<text x="159.7" y="121.6">AC5</text>
<text x="108.2" y="129.3">AD10</text>
<text x="109.2" y="131.2">AD4</text>
<text x="109.3" y="127.4">AB5</text>
<text x="159.7" y="127.4">D3</text>
<text x="159.7" y="131.2">B3</text>
<text x="159.7" y="129.3">D4</text>
<text x="193.5" y="128">H_HIT#</text>
<text x="193.5" y="129.9">H_HITM#</text>
<text x="193.5" y="131.8">H_LOCK#</text>
<text x="202.7" y="131.8">3</text>
<text x="202.7" y="128">3</text>
<text x="202.7" y="129.9">3</text>
<text x="109.2" y="133.2">AC8</text>
<text x="110.4" y="137">E1</text>
<text x="193.5" y="137.6">H_REQ#[4:0]</text>
<text x="205.4" y="137.6">3</text>
<text x="110.4" y="139">E2</text>
<text x="110.4" y="140.9">E4</text>
<text x="159.7" y="139">D8</text>
<text x="159.7" y="140.9">G8</text>
<text x="159.7" y="142.8">B8</text>
<text x="109.9" y="148.6">W1</text>
<text x="110.4" y="146.7">U1</text>
<text x="110.5" y="144.8">Y1</text>
<text x="159.7" y="144.8">F8</text>
<text x="159.7" y="146.7">A8</text>
<text x="193.5" y="149.2">H_RS#[2:0]</text>
<text x="204.1" y="149.2">3</text>
<text x="56" y="153.1">2 CLK_MCH_BCLK</text>
<text x="56" y="155">2 CLK_MCH_BCLK#</text>
<text x="109.1" y="154.4">AG1</text>
<text x="109.1" y="152.5">AG2</text>
<text x="159.7" y="150.5">B4</text>
<text x="159.7" y="152.5">E6</text>
<text x="159.7" y="154.4">D6</text>
<text x="159.7" y="158.3">E3</text>
<text x="159.7" y="160.2">E7</text>
<text x="193.5" y="158.9">H_CPUSLP#</text>
<text x="193.5" y="160.8">H_TRDY#</text>
<text x="202.9" y="160.8">3</text>
<text x="205" y="158.9">3,21</text>
<text x="234.2" y="178.8">Size</text>
<text x="243.3" y="178.8">Document Number</text>
<text x="286.3" y="178.8">Rev</text>
<text x="220.1" y="182.8">NB5/RD1/HW2</text>
<text x="234.2" y="184.6">Date: Monday, May 22, 2006</text>
<text x="234.2" y="180.5">B</text>
<text x="265.1" y="184.6">Sheet</text>
<text x="272.2" y="184.6">6</text>
<text x="278" y="184.6">of</text>
<text x="283.8" y="184.6">45</text>
<text x="287.7" y="180.7">1A</text>
</g>
<g font-size="1.7" fill="#000080">
<text x="113.9" y="9.3">U42A</text>
<text x="25.1" y="13.1">R371</text>
<text x="25.1" y="15">24.9/F</text>
<text x="25.1" y="36.3">R372</text>
<text x="25.1" y="38.2">54.9/F</text>
<text x="25.1" y="59.5">R370</text>
<text x="25.1" y="61.4">221/F</text>
<text x="225.9" y="69.1">R360</text>
<text x="225.9" y="71">100/F</text>
<text x="25.1" y="73">R369</text>
<text x="25.1" y="74.9">100/F</text>
<text x="34.8" y="73">C480</text>
<text x="34.8" y="76.8">0.1U/16V</text>
<text x="214.3" y="80.7">C460</text>
<text x="214.3" y="82.6">0.1U/16V</text>
<text x="225.9" y="80.7">R361</text>
<text x="225.9" y="82.6">200/F</text>
<text x="25.1" y="96.1">R373</text>
<text x="25.1" y="98.1">54.9/F</text>
<text x="214.3" y="98.1">C458</text>
<text x="214.3" y="100">0.1U/16V</text>
<text x="25.1" y="119.3">R376</text>
<text x="25.1" y="121.2">221/F</text>
<text x="25.1" y="132.8">R375</text>
<text x="25.1" y="134.7">100/F</text>
<text x="34.8" y="132.8">C483</text>
<text x="34.8" y="136.7">0.1U/16V</text>
<text x="25.1" y="154.1">R368</text>
<text x="25.1" y="156">24.9/F</text>
<text x="86.9" y="150.2">T236</text>
<text x="86.9" y="156">T234</text>
<text x="113.9" y="163.7">Calistoga</text>
</g>
<g font-size="1.7" fill="#004080">
<text x="114.9" y="12.4">H_D#_0</text>
<text x="114.9" y="14.3">H_D#_1</text>
<text x="114.9" y="16.2">H_D#_2</text>
<text x="151" y="12.4">H_A#_3</text>
<text x="151" y="14.3">H_A#_4</text>
<text x="151" y="16.2">H_A#_5</text>
<text x="114.9" y="18.2">H_D#_3</text>
<text x="114.9" y="20.1">H_D#_4</text>
<text x="114.9" y="22">H_D#_5</text>
<text x="114.9" y="23.9">H_D#_6</text>
<text x="151" y="18.2">H_A#_6</text>
<text x="151" y="20.1">H_A#_7</text>
<text x="151" y="22">H_A#_8</text>
<text x="151" y="23.9">H_A#_9</text>
<text x="114.9" y="25.9">H_D#_7</text>
<text x="114.9" y="27.8">H_D#_8</text>
<text x="114.9" y="29.7">H_D#_9</text>
<text x="150.1" y="25.9">H_A#_10</text>
<text x="150.1" y="27.8">H_A#_11</text>
<text x="150.1" y="29.7">H_A#_12</text>
<text x="114.9" y="31.7">H_D#_10</text>
<text x="114.9" y="33.6">H_D#_11</text>
<text x="114.9" y="35.5">H_D#_12</text>
<text x="150.1" y="31.7">H_A#_13</text>
<text x="150.1" y="33.6">H_A#_14</text>
<text x="150.1" y="35.5">H_A#_15</text>
<text x="114.9" y="37.5">H_D#_13</text>
<text x="114.9" y="39.4">H_D#_14</text>
<text x="114.9" y="41.3">H_D#_15</text>
<text x="150.1" y="37.5">H_A#_16</text>
<text x="150.1" y="39.4">H_A#_17</text>
<text x="150.1" y="41.3">H_A#_18</text>
<text x="114.9" y="43.2">H_D#_16</text>
<text x="114.9" y="45.2">H_D#_17</text>
<text x="114.9" y="47.1">H_D#_18</text>
<text x="150.1" y="43.2">H_A#_19</text>
<text x="150.1" y="45.2">H_A#_20</text>
<text x="150.1" y="47.1">H_A#_21</text>
<text x="114.9" y="49">H_D#_19</text>
<text x="114.9" y="51">H_D#_20</text>
<text x="114.9" y="52.9">H_D#_21</text>
<text x="150.1" y="49">H_A#_22</text>
<text x="150.1" y="51">H_A#_23</text>
<text x="150.1" y="52.9">H_A#_24</text>
<text x="114.9" y="54.8">H_D#_22</text>
<text x="114.9" y="56.8">H_D#_23</text>
<text x="114.9" y="58.7">H_D#_24</text>
<text x="150.1" y="54.8">H_A#_25</text>
<text x="150.1" y="56.8">H_A#_26</text>
<text x="150.1" y="58.7">H_A#_27</text>
<text x="114.9" y="60.6">H_D#_25</text>
<text x="114.9" y="62.5">H_D#_26</text>
<text x="114.9" y="64.5">H_D#_27</text>
<text x="150.1" y="60.6">H_A#_28</text>
<text x="150.1" y="62.5">H_A#_29</text>
<text x="150.1" y="64.5">H_A#_30</text>
<text x="114.9" y="66.4">H_D#_28</text>
<text x="114.9" y="68.3">H_D#_29</text>
<text x="114.9" y="70.3">H_D#_30</text>
<text x="150.1" y="66.4">H_A#_31</text>
<text x="150.6" y="70.3">H_ADS#</text>
<text x="114.9" y="72.2">H_D#_31</text>
<text x="114.9" y="74.1">H_D#_32</text>
<text x="114.9" y="76.1">H_D#_33</text>
<text x="114.9" y="78">H_D#_34</text>
<text x="146.4" y="72.2">H_ADSTB#_0</text>
<text x="146.4" y="74.1">H_ADSTB#_1</text>
<text x="148.5" y="76.1">H_VREF_0</text>
<text x="150.5" y="78">H_BNR#</text>
<text x="114.9" y="79.9">H_D#_35</text>
<text x="114.9" y="81.9">H_D#_36</text>
<text x="114.9" y="83.8">H_D#_37</text>
<text x="147" y="83.8">H_CPURST#</text>
<text x="148.2" y="81.9">H_BREQ#0</text>
<text x="150.1" y="79.9">H_BPRI#</text>
<text x="114.9" y="85.7">H_D#_38</text>
<text x="114.9" y="87.7">H_D#_39</text>
<text x="114.9" y="89.6">H_D#_40</text>
<text x="148.3" y="87.7">H_DEFER#</text>
<text x="148.8" y="89.6">H_DPWR#</text>
<text x="149.4" y="85.7">H_DBSY#</text>
<text x="114.9" y="91.5">H_D#_41</text>
<text x="114.9" y="93.4">H_D#_42</text>
<text x="114.9" y="95.4">H_D#_43</text>
<text x="148.5" y="93.4">H_VREF_1</text>
<text x="149.3" y="91.5">H_DRDY#</text>
<text x="114.9" y="97.3">H_D#_44</text>
<text x="114.9" y="99.2">H_D#_45</text>
<text x="114.9" y="101.2">H_D#_46</text>
<text x="148.1" y="97.3">H_DINV#_0</text>
<text x="148.1" y="99.2">H_DINV#_1</text>
<text x="148.1" y="101.2">H_DINV#_2</text>
<text x="114.9" y="103.1">H_D#_47</text>
<text x="114.9" y="105">H_D#_48</text>
<text x="114.9" y="107">H_D#_49</text>
<text x="146.3" y="107">H_DSTBN#_0</text>
<text x="148.1" y="103.1">H_DINV#_3</text>
<text x="114.9" y="108.9">H_D#_50</text>
<text x="114.9" y="110.8">H_D#_51</text>
<text x="114.9" y="112.7">H_D#_52</text>
<text x="146.3" y="108.9">H_DSTBN#_1</text>
<text x="146.3" y="110.8">H_DSTBN#_2</text>
<text x="146.3" y="112.7">H_DSTBN#_3</text>
<text x="114.9" y="114.7">H_D#_53</text>
<text x="114.9" y="116.6">H_D#_54</text>
<text x="114.9" y="118.5">H_D#_55</text>
<text x="146.4" y="116.6">H_DSTBP#_0</text>
<text x="146.4" y="118.5">H_DSTBP#_1</text>
<text x="114.9" y="120.5">H_D#_56</text>
<text x="114.9" y="122.4">H_D#_57</text>
<text x="114.9" y="124.3">H_D#_58</text>
<text x="146.4" y="120.5">H_DSTBP#_2</text>
<text x="146.4" y="122.4">H_DSTBP#_3</text>
<text x="114.9" y="126.3">H_D#_59</text>
<text x="114.9" y="128.2">H_D#_60</text>
<text x="114.9" y="130.1">H_D#_61</text>
<text x="149.9" y="130.1">H_HITM#</text>
<text x="151.4" y="128.2">H_HIT#</text>
<text x="114.9" y="137.8">H_XRCOMP</text>
<text x="114.9" y="132">H_D#_62</text>
<text x="114.9" y="134">H_D#_63</text>
<text x="149.4" y="132">H_LOCK#</text>
<text x="114.9" y="139.8">H_XSCOMP</text>
<text x="114.9" y="141.7">H_XSWING</text>
<text x="148.4" y="139.8">H_REQ#_0</text>
<text x="148.4" y="141.7">H_REQ#_1</text>
<text x="148.4" y="143.6">H_REQ#_2</text>
<text x="114.9" y="145.6">H_YRCOMP</text>
<text x="114.9" y="147.5">H_YSCOMP</text>
<text x="114.9" y="149.4">H_YSWING</text>
<text x="148.4" y="145.6">H_REQ#_3</text>
<text x="148.4" y="147.5">H_REQ#_4</text>
<text x="114.9" y="155.2">H_CLKIN#</text>
<text x="114.9" y="153.3">H_CLKIN</text>
<text x="149.8" y="151.3">H_RS#_0</text>
<text x="149.8" y="153.3">H_RS#_1</text>
<text x="149.8" y="155.2">H_RS#_2</text>
<text x="147.2" y="159.1">H_SLPCPU#</text>
<text x="149.5" y="161">H_TRDY#</text>
</g>
<g font-size="1.4">
<text x="30.9" y="1.5">5</text>
<text x="88.8" y="1.5">4</text>
<text x="146.7" y="1.5">3</text>
<text x="204.7" y="1.5">2</text>
<text x="262.6" y="1.5">1</text>
<text x=".5" y="26.1">D</text>
<text x="292" y="26.1">D</text>
<text x=".5" y="71.9">C</text>
<text x="292" y="71.9">C</text>
<text x=".5" y="117.8">B</text>
<text x="292" y="117.8">B</text>
<text x=".5" y="163.6">A</text>
<text x="292" y="163.6">A</text>
<text x="30.9" y="186.8">5</text>
<text x="88.8" y="186.8">4</text>
<text x="146.7" y="186.8">3</text>
<text x="204.7" y="186.8">2</text>
<text x="262.6" y="186.8">1</text>
</g>
</svg>
